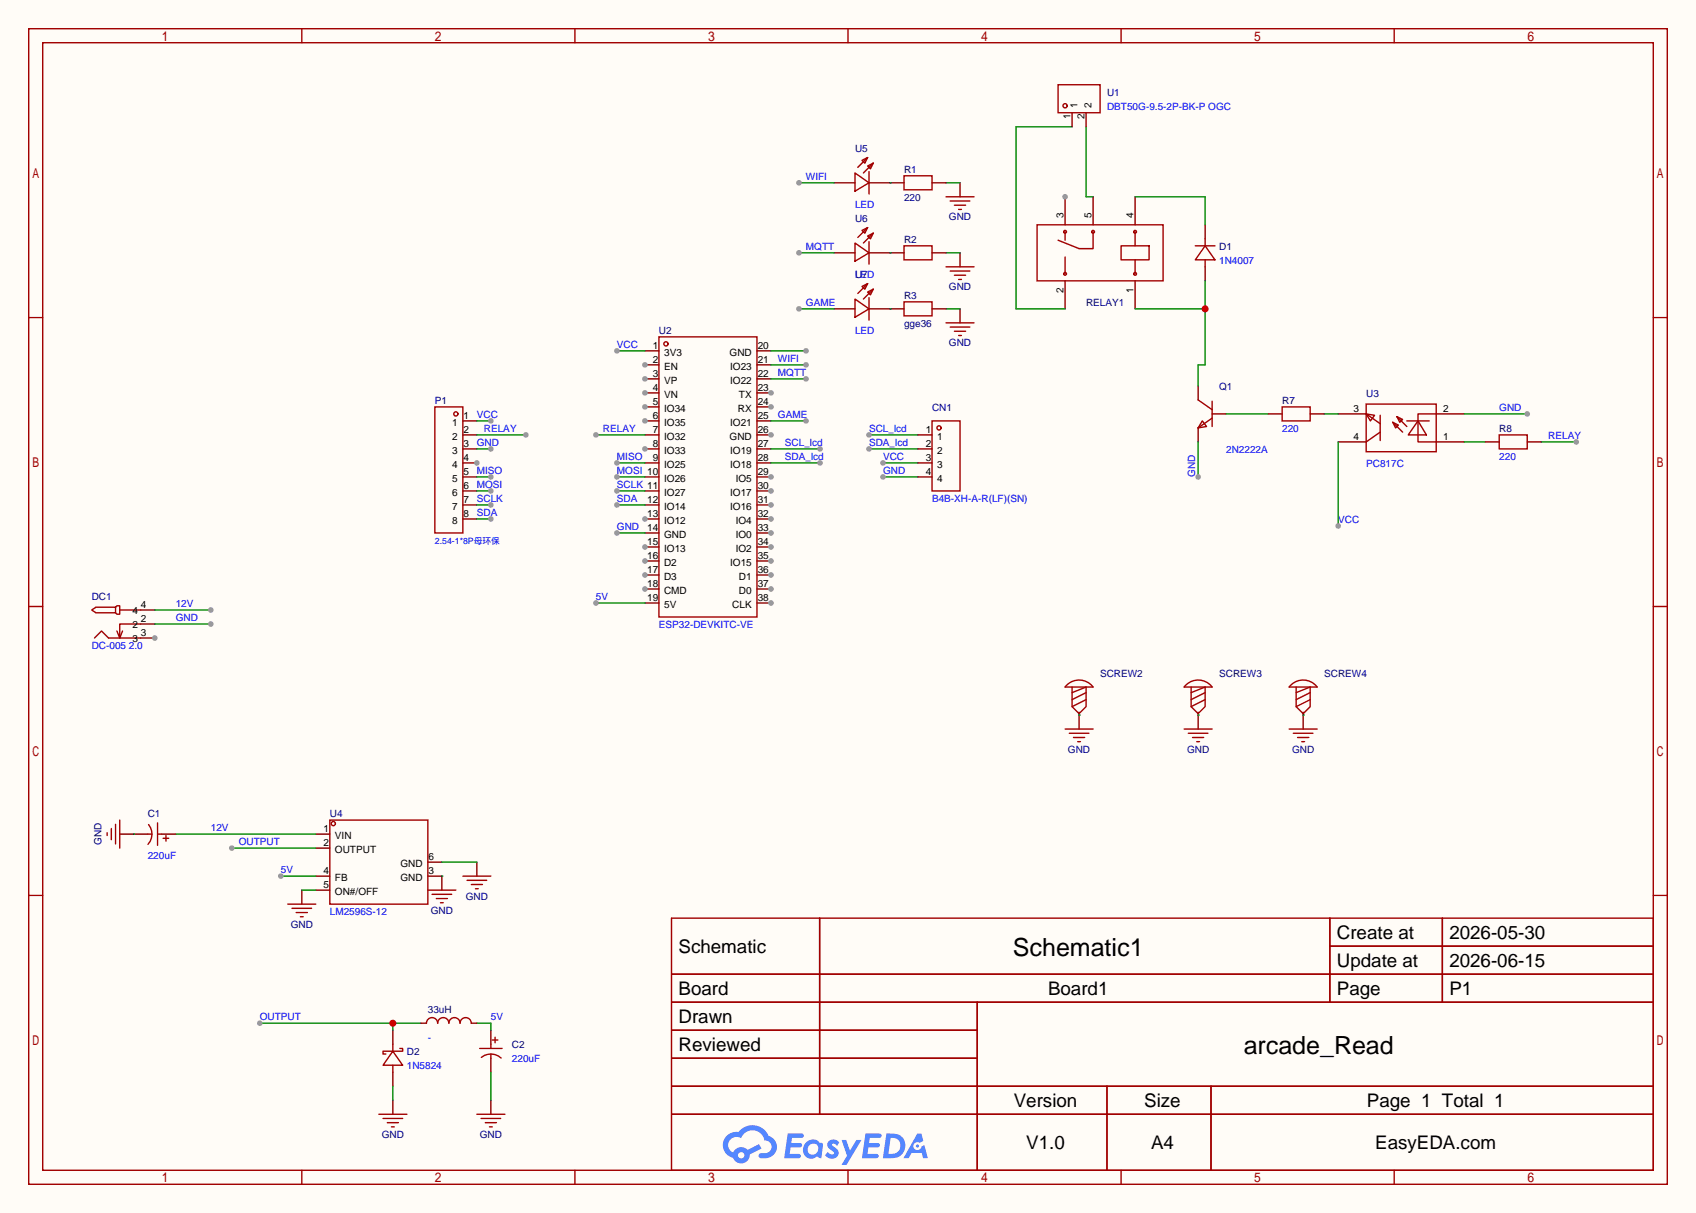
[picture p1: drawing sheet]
<svg xmlns="http://www.w3.org/2000/svg" width="308mm" height="220mm" viewBox="0 0 308 220" stroke-linecap="round" stroke-linejoin="round" font-family="sans-serif">
<path d="M0 0h307.6v220h-307.6z" fill="#fffcf7"/>
<g fill="none" stroke="#a10000" stroke-width=".25">
<path d="M5.2 5.2h297.2v209.6h-297.2zM7.7 7.7h292.1v204.5h-292.1zM54.7 5.2v2.5M104.3 5.2v2.5M153.8 5.2v2.5M203.3 5.2v2.5M252.9 5.2v2.5M5.2 57.6h2.5M299.8 57.6h2.6M5.2 110h2.5M299.8 110h2.6M5.2 162.4h2.5"/>
<path d="M121.8 166.5h178v45.7h-178zM121.8 176.7h178M148.7 166.5v35.6M241.2 166.5v15.2M241.2 171.6h58.6M261.6 166.5v15.2M299.8 162.4h2.6M121.8 181.7h178M121.8 186.8h55.4M121.8 197h178M121.8 191.9h55.4M177.2 181.7v30.5"/>
<path d="M200.8 197v15.2M219.6 197v15.2M54.7 212.2v2.6M104.3 212.2v2.6M121.8 202.1h178M153.8 212.2v2.6M203.3 212.2v2.6M252.9 212.2v2.6"/>
</g>
<g fill="#5487ff">
<path d="M150.4 206.9a1.3 1.3 0 0 1 1.8 .3l-.4 .6a.54 .54 0 0 0-.9-.2l.1 .2a1.58 1.58 0 0 1 1.1 1.5 1.43 1.43 0 0 1-2.5 .2l.5-.6a.64 .64 0 0 0 .5 .5 .64 .64 0 0 0 .7-.3l-.2-.3a1.6 1.6 0 0 1-1-1.5z"/>
<path d="M152.6 206.7h.9l.6 2 1.2-2h.9l-2.7 4.5h-.9l1-1.6z"/>
<path d="M142.9 205.5h1.6a1.31 1.31 0 0 1 1.2 .2 .4 .4 0 0 1-.3 .6h-1.8l-.1 1h1.6a.4 .4 0 0 1 .4 .4 .4 .4 0 0 1-.4 .4h-1.7l-.2 1.2 .8-.1a1.23 1.23 0 0 1 1.2 .2 .39 .39 0 0 1-.3 .6h-2.7z"/>
<path d="M157 205.5h1.6a1.32 1.32 0 0 1 1.2 .2 .39 .39 0 0 1-.3 .6h-1.8l-.1 1h1.6a.4 .4 0 0 1 .4 .4 .4 .4 0 0 1-.4 .4h-1.7l-.2 1.1h.8a1.23 1.23 0 0 1 1.2 .2 .39 .39 0 0 1-.3 .6h-2.7z"/>
<path d="M166.4 205.6h.7l.4 1.3-.7 .3a.75 .75 0 0 0-1.1 .3 .75 .75 0 0 0 .5 1.1 .75 .75 0 0 0 .9-.7l.5-.3 .7 2.4h-.9l-.2-.9h-1.9l-.5 .9h-.9z"/>
<path d="M160.8 205.6l-.7 4.4h1.5a2.27 2.27 0 0 0 2.6-2.3 2.27 2.27 0 0 0-2.7-2.1zM161.5 206.3a1.5 1.5 0 0 1 1.8 1.6 1.5 1.5 0 0 1-1.9 1.3h-.3z"/>
<path d="M146.2 207.2a1.62 1.62 0 0 0-.4 2.1 1.62 1.62 0 0 0 2 .6l.4-.2 .3 .2 .5 .1 .3-2.4-.2-.3-.5-.1a1.58 1.58 0 0 0-2.4 0zM146.8 207.7a.99 .99 0 0 1 1.6 .3 .99 .99 0 0 1-.9 1.4 .94 .94 0 0 1-1-.6 .94 .94 0 0 1 .3-1.1z"/>
<path d="M131.8 206a2.37 2.37 0 0 0 1.2 4 1.54 1.54 0 0 0 1.7 1 1.54 1.54 0 0 0 1.3-1.6l2.1-1.1-.5-.8-2 1a1.57 1.57 0 0 0-2.6 .5 1.5 1.5 0 0 1-.8-2.1 1.5 1.5 0 0 1 2.2-.5 2.23 2.23 0 0 1 2.3-1.4 2.23 2.23 0 0 1 2 1.8 1.16 1.16 0 0 1 1.2 1.1 1.16 1.16 0 0 1-1.1 1.2h-.6a.47 .47 0 0 0-.6 .4 .47 .47 0 0 0 .4 .5 2.23 2.23 0 0 0 2.3-.6 2.23 2.23 0 0 0 .4-2.3 2.16 2.16 0 0 0-1.3-1.1 3.2 3.2 0 0 0-5.5-.7l-1.1 .1zM133.8 209.5a.6 .6 0 0 1 1.2 0 .6 .6 0 0 1-1.2 0z"/>
<circle cx="166.4" cy="207.8" r=".28"/>
</g>
<g fill="none" stroke="#a10000" stroke-width=".25">
<path d="M119.5 61.1h17.8v50.8h-17.8z"/>
<circle cx="120.8" cy="62.4" r=".38"/>
</g>
<path d="M117 63.6h2.5M117 66.2h2.5" fill="none" stroke="#870000" stroke-width=".25"/>
<circle cx="117" cy="66.2" r=".51" fill="#999"/>
<path d="M117 68.7h2.5" fill="none" stroke="#870000" stroke-width=".25"/>
<circle cx="117" cy="68.7" r=".51" fill="#999"/>
<path d="M117 71.2h2.5" fill="none" stroke="#870000" stroke-width=".25"/>
<circle cx="117" cy="71.2" r=".51" fill="#999"/>
<path d="M117 73.8h2.5" fill="none" stroke="#870000" stroke-width=".25"/>
<circle cx="117" cy="73.8" r=".51" fill="#999"/>
<path d="M117 76.3h2.5" fill="none" stroke="#870000" stroke-width=".25"/>
<circle cx="117" cy="76.3" r=".51" fill="#999"/>
<path d="M117 78.9h2.5M117 81.4h2.5" fill="none" stroke="#870000" stroke-width=".25"/>
<circle cx="117" cy="81.4" r=".51" fill="#999"/>
<path d="M117 83.9h2.5M117 86.5h2.5M117 89h2.5M117 91.6h2.5M117 94.1h2.5" fill="none" stroke="#870000" stroke-width=".25"/>
<circle cx="117" cy="94.1" r=".51" fill="#999"/>
<path d="M117 96.6h2.5M117 99.2h2.5" fill="none" stroke="#870000" stroke-width=".25"/>
<circle cx="117" cy="99.2" r=".51" fill="#999"/>
<path d="M117 101.7h2.5" fill="none" stroke="#870000" stroke-width=".25"/>
<circle cx="117" cy="101.7" r=".51" fill="#999"/>
<path d="M117 104.3h2.5" fill="none" stroke="#870000" stroke-width=".25"/>
<circle cx="117" cy="104.3" r=".51" fill="#999"/>
<path d="M117 106.8h2.5" fill="none" stroke="#870000" stroke-width=".25"/>
<circle cx="117" cy="106.8" r=".51" fill="#999"/>
<path d="M137.3 63.6h2.5M137.3 66.2h2.5M137.3 68.7h2.5M137.3 71.2h2.5M117 109.3h2.5" fill="none" stroke="#870000" stroke-width=".25"/>
<circle cx="139.8" cy="71.2" r=".51" fill="#999"/>
<path d="M137.3 73.8h2.5" fill="none" stroke="#870000" stroke-width=".25"/>
<circle cx="139.8" cy="73.8" r=".51" fill="#999"/>
<path d="M137.3 76.3h2.5M137.3 78.9h2.5" fill="none" stroke="#870000" stroke-width=".25"/>
<circle cx="139.8" cy="78.9" r=".51" fill="#999"/>
<path d="M137.3 81.4h2.5M137.3 83.9h2.5M137.3 86.5h2.5" fill="none" stroke="#870000" stroke-width=".25"/>
<circle cx="139.8" cy="86.5" r=".51" fill="#999"/>
<path d="M137.3 89h2.5" fill="none" stroke="#870000" stroke-width=".25"/>
<circle cx="139.8" cy="89" r=".51" fill="#999"/>
<path d="M137.3 91.6h2.5" fill="none" stroke="#870000" stroke-width=".25"/>
<circle cx="139.8" cy="91.6" r=".51" fill="#999"/>
<path d="M137.3 94.1h2.5" fill="none" stroke="#870000" stroke-width=".25"/>
<circle cx="139.8" cy="94.1" r=".51" fill="#999"/>
<path d="M137.3 96.6h2.5" fill="none" stroke="#870000" stroke-width=".25"/>
<circle cx="139.8" cy="96.6" r=".51" fill="#999"/>
<path d="M137.3 99.2h2.5" fill="none" stroke="#870000" stroke-width=".25"/>
<circle cx="139.8" cy="99.2" r=".51" fill="#999"/>
<path d="M137.3 101.7h2.5" fill="none" stroke="#870000" stroke-width=".25"/>
<circle cx="139.8" cy="101.7" r=".51" fill="#999"/>
<path d="M137.3 104.3h2.5" fill="none" stroke="#870000" stroke-width=".25"/>
<circle cx="139.8" cy="104.3" r=".51" fill="#999"/>
<path d="M137.3 106.8h2.5" fill="none" stroke="#870000" stroke-width=".25"/>
<circle cx="139.8" cy="106.8" r=".51" fill="#999"/>
<path d="M137.3 109.3h2.5" fill="none" stroke="#870000" stroke-width=".25"/>
<circle cx="139.8" cy="109.3" r=".51" fill="#999"/>
<g fill="none" stroke="#a10000" stroke-width=".25">
<path d="M78.9 73.8h5v22.8h-5z"/>
<circle cx="82.7" cy="75.1" r=".38"/>
</g>
<path d="M83.9 76.3h2.6M83.9 78.9h2.6M83.9 81.4h2.6M83.9 83.9h2.6" fill="none" stroke="#870000" stroke-width=".25"/>
<circle cx="86.5" cy="83.9" r=".51" fill="#999"/>
<path d="M83.9 86.5h2.6M83.9 89h2.6M83.9 91.6h2.6M83.9 94.1h2.6" fill="none" stroke="#870000" stroke-width=".25"/>
<path d="M111.9 91.6h5.1" fill="none" stroke="#008700" stroke-width=".25"/>
<circle cx="111.9" cy="91.6" r=".51" fill="#999"/>
<path d="M111.9 89h5.1" fill="none" stroke="#008700" stroke-width=".25"/>
<circle cx="111.9" cy="89" r=".51" fill="#999"/>
<path d="M111.9 86.5h5.1" fill="none" stroke="#008700" stroke-width=".25"/>
<circle cx="111.9" cy="86.5" r=".51" fill="#999"/>
<path d="M111.9 83.9h5.1" fill="none" stroke="#008700" stroke-width=".25"/>
<circle cx="111.9" cy="83.9" r=".51" fill="#999"/>
<path d="M86.5 76.3h2.5" fill="none" stroke="#008700" stroke-width=".25"/>
<circle cx="89" cy="76.3" r=".51" fill="#999"/>
<path d="M86.5 81.4h2.5" fill="none" stroke="#008700" stroke-width=".25"/>
<circle cx="89" cy="81.4" r=".51" fill="#999"/>
<path d="M86.5 86.5h2.5" fill="none" stroke="#008700" stroke-width=".25"/>
<circle cx="89" cy="86.5" r=".51" fill="#999"/>
<path d="M86.5 89h2.5" fill="none" stroke="#008700" stroke-width=".25"/>
<circle cx="89" cy="89" r=".51" fill="#999"/>
<path d="M86.5 94.1h2.5" fill="none" stroke="#008700" stroke-width=".25"/>
<circle cx="89" cy="94.1" r=".51" fill="#999"/>
<path d="M86.5 91.6h2.5" fill="none" stroke="#008700" stroke-width=".25"/>
<circle cx="89" cy="91.6" r=".51" fill="#999"/>
<path d="M193.2 35.7v5.1M193.2 50.9v5.1M205.9 50.9v5.1M218.6 40.8v2.5M218.6 48.4v2.5" fill="none" stroke="#870000" stroke-width=".25"/>
<path d="M188.1 40.8h22.8v10.1h-22.8zM216.8 44.6h3.5M218.6 44.6l1.7 2.5h-3.5zM218.6 43.3v1.3M218.6 47.1v1.3" fill="none" stroke="#a10000" stroke-width=".25"/>
<circle cx="193.2" cy="35.7" r=".51" fill="#999"/>
<path d="M198.2 35.7v5.1M205.9 35.7v5.1M242.7 75.1h5.1M260.5 75.1h5.1M242.7 80.1h5.1M260.5 80.1h5.1" fill="none" stroke="#870000" stroke-width=".25"/>
<g fill="none" stroke="#a10000" stroke-width=".25">
<path d="M193.2 42v1.6M193.2 46.6v3.1M198.2 42v3.1h-2.5l-3.8-1.5M203.3 44.6h5.1v2.5h-5.1zM205.9 42v2.6M205.9 47.1v2.6M247.8 73.3h12.7v8.6h-12.7zM247.8 75.1l1.5 .2-.8 1zM247.8 75.1l2.5 1.7M250.3 75.3v4.6M250.3 78.4l-2.5 1.7M252.6 76.6l1 .5-.5 .5z"/>
<path d="M252.6 76.6l1.8 1.8M253.4 75.6l1 .5-.5 .5zM253.4 75.6l1.7 1.7M255.1 76.3h4.1M257.2 76.3l1.5 2.6h-3.3zM260.5 75.1h-3.3v5h3.3"/>
<circle cx="193.2" cy="42" r=".25"/>
<circle cx="193.2" cy="49.7" r=".25"/>
<circle cx="198.2" cy="42" r=".25"/>
<circle cx="205.9" cy="42" r=".25"/>
<circle cx="205.9" cy="49.7" r=".25"/>
</g>
<path d="M265.6 75.1h11.4" fill="none" stroke="#008700" stroke-width=".25"/>
<circle cx="277" cy="75.1" r=".51" fill="#999"/>
<path d="M279.5 80.1h6.4" fill="none" stroke="#008700" stroke-width=".25"/>
<circle cx="285.9" cy="80.1" r=".51" fill="#999"/>
<path d="M217.3 72.5l2.5 1.8M218.1 76.3l.7 1-1.5 .3zM219.8 72.8v4.5M219.8 75.8l-2.5 1.8" fill="none" stroke="#a10000" stroke-width=".25"/>
<path d="M217.3 70v2.5M217.3 77.6v2.5M219.8 75.1h2.6" fill="none" stroke="#870000" stroke-width=".25"/>
<path d="M242.7 80.1v15.3" fill="none" stroke="#008700" stroke-width=".25"/>
<circle cx="242.7" cy="95.4" r=".51" fill="#999"/>
<path d="M205.9 56h12.7M218.6 50.9v15.3h-1.3v3.8M222.4 75.1h7.6M240.2 75.1h2.5M265.6 80.1h3.8" fill="none" stroke="#008700" stroke-width=".25"/>
<circle cx="218.6" cy="56" r=".63" fill="#c00"/>
<path d="M217.3 80.1v6.4" fill="none" stroke="#008700" stroke-width=".25"/>
<circle cx="217.3" cy="86.5" r=".51" fill="#999"/>
<path d="M194.4 23h-10.1v33h8.9M197 23v12.7h1.2M205.9 35.7h12.7v5.1M111.9 63.6h5.1" fill="none" stroke="#008700" stroke-width=".25"/>
<path d="M232.5 73.8h5.1v2.5h-5.1zM271.9 78.9h5.1v2.5h-5.1z" fill="none" stroke="#a10000" stroke-width=".25"/>
<path d="M230 75.1h2.5M237.6 75.1h2.6M269.4 80.1h2.5M277 80.1h2.5" fill="none" stroke="#870000" stroke-width=".25"/>
<circle cx="111.9" cy="63.6" r=".51" fill="#999"/>
<path d="M86.5 78.9h8.9" fill="none" stroke="#008700" stroke-width=".25"/>
<circle cx="95.4" cy="78.9" r=".51" fill="#999"/>
<path d="M108.1 78.9h8.9" fill="none" stroke="#008700" stroke-width=".25"/>
<circle cx="108.1" cy="78.9" r=".51" fill="#999"/>
<path d="M139.8 83.9h8.9" fill="none" stroke="#008700" stroke-width=".25"/>
<circle cx="148.7" cy="83.9" r=".51" fill="#999"/>
<path d="M139.8 81.4h8.9" fill="none" stroke="#008700" stroke-width=".25"/>
<circle cx="148.7" cy="81.4" r=".51" fill="#999"/>
<path d="M139.8 63.6h6.4" fill="none" stroke="#008700" stroke-width=".25"/>
<circle cx="146.2" cy="63.6" r=".51" fill="#999"/>
<g fill="none" stroke="#a10000" stroke-width=".25">
<path d="M191.9 15.4h7.6v5h-7.6z"/>
<circle cx="193.2" cy="19.2" r=".38"/>
</g>
<path d="M194.4 20.4v2.6M197 20.4v2.6" fill="none" stroke="#870000" stroke-width=".25"/>
<path d="M157.6 78.9h8.9" fill="none" stroke="#008700" stroke-width=".25"/>
<circle cx="157.6" cy="78.9" r=".51" fill="#999"/>
<path d="M157.6 81.4h8.9" fill="none" stroke="#008700" stroke-width=".25"/>
<circle cx="157.6" cy="81.4" r=".51" fill="#999"/>
<path d="M160.1 83.9h6.4" fill="none" stroke="#008700" stroke-width=".25"/>
<circle cx="160.1" cy="83.9" r=".51" fill="#999"/>
<path d="M160.1 86.5h6.4" fill="none" stroke="#008700" stroke-width=".25"/>
<circle cx="160.1" cy="86.5" r=".51" fill="#999"/>
<path d="M108.1 109.3h8.9" fill="none" stroke="#008700" stroke-width=".25"/>
<circle cx="108.1" cy="109.3" r=".51" fill="#999"/>
<path d="M16.6 110.6l.8-.5h3.6v1h-3.6zM17.1 115.7l1.3-1.3 1.3 1.3h5.8M21 110.1l.2-.2h.5v1.5h-.5l-.2-.3M21.7 110.6h3.8" fill="none" stroke="#a10000" stroke-width=".25"/>
<path d="M25.5 115.7h2.6" fill="none" stroke="#870000" stroke-width=".25"/>
<circle cx="28.1" cy="115.7" r=".51" fill="#999"/>
<g fill="none" stroke="#870000" stroke-width=".25">
<path d="M174.1 33.1v2.6M174.1 45.8v2.6M174.1 56v2.5M25.5 110.6h2.6M25.5 113.2h2.6M195.7 129.7v2.5M217.3 129.7v2.5M236.3 129.7v2.5M21.7 151.3h2.6M57.3 158.9h2.5M57.3 153.8h2.5M57.3 151.3h2.5"/>
<path d="M77.6 156.3h2.5M77.6 158.9h2.5v2.5M86.5 156.3v2.6M54.7 161.4v2.6M57.3 161.4h2.5M71.2 199.5v2.6M89 199.5v2.6"/>
</g>
<g fill="none" stroke="#a10000" stroke-width=".25">
<path d="M171.6 35.7h5.1M172.3 36.4h3.6M173.1 37.2h2M173.9 38h.5M171.6 58.5h5.1M171.6 48.4h5.1M172.3 59.3h3.6M172.3 49.1h3.6M173.1 49.9h2M173.9 50.7h.5M173.1 60.1h2M173.9 60.8h.5"/>
<path d="M22.2 114.4l-.5 1.3M25.5 113.2h-3.8v2.5l-.5-1.3M193.2 132.2h5M193.9 133h3.6M194.7 133.7h2M195.5 134.5h.5M214.8 132.2h5M215.5 133h3.6M216.3 133.7h2M217 134.5h.6M233.8 132.2h5.1M234.6 133h3.5"/>
<path d="M235.3 133.7h2.1M236.1 134.5h.5M19.4 151v.5M20.2 150.2v2.1M21 149.5v3.5M21.7 148.7v5.1M59.8 148.7h17.8v15.3h-17.8zM83.9 158.9h5.1M84.7 159.6h3.6M52.2 164h5.1M53 164.7h3.5M53.7 165.5h2.1"/>
<path d="M54.5 166.2h.5M77.6 161.4h5.1M78.4 162.2h3.5M79.1 162.9h2.1M79.9 163.7h.5M85.5 160.4h2M86.2 161.2h.5M68.7 202.1h5.1M69.5 202.8h3.5M70.2 203.6h2.1M71 204.3h.5M86.5 202.1h5.1"/>
<path d="M87.2 202.8h3.6M88 203.6h2M88.8 204.3h.5"/>
<circle cx="60.5" cy="149.4" r=".38"/>
</g>
<path d="M28.1 110.6h10.1M80.1 158.9h.1M80.1 156.3h6.4M54.7 161.4h2.6" fill="none" stroke="#008700" stroke-width=".25"/>
<circle cx="38.2" cy="110.6" r=".51" fill="#999"/>
<path d="M28.1 113.2h10.1" fill="none" stroke="#008700" stroke-width=".25"/>
<circle cx="38.2" cy="113.2" r=".51" fill="#999"/>
<path d="M24.3 151.3h.1M31.9 151.3h25.4M42 153.8h15.3" fill="none" stroke="#008700" stroke-width=".25"/>
<g fill="none" stroke="#a10000" stroke-width=".25">
<path d="M26.8 151.3h.8M26.9 149.5a2.74 2.74 0 0 1-.1 3.6M28.6 149.2v4.1M28.6 151.3h.7M29.6 152h1M30.1 151.5v1M71.2 190.6l1.8 2.6h-3.5zM71.2 189.4v1.2M71.2 193.2v1.2M72.5 190.1h.5v.5h-3.5v.5h.5M87 190.1h4.1M87.3 191.7a2.74 2.74 0 0 1 3.6 .2"/>
<path d="M89 189.4v.7M89 191.1v.8M89.3 188.6h1M89.8 188.1v1"/>
</g>
<path d="M24.3 151.3h2.5M29.3 151.3h2.6M71.2 186.8v2.6M71.2 194.4v2.6M89 186.8v2.6M89 191.9v2.5" fill="none" stroke="#870000" stroke-width=".25"/>
<circle cx="42" cy="153.8" r=".51" fill="#999"/>
<path d="M47.1 185.5h29.2M71.2 185.5v1.3" fill="none" stroke="#008700" stroke-width=".25"/>
<circle cx="71.2" cy="185.5" r=".63" fill="#c00"/>
<circle cx="47.1" cy="185.5" r=".51" fill="#999"/>
<path d="M50.9 158.9h6.4M71.2 197v2.5M86.5 185.5h2.5v1.3M89 194.4v5.1" fill="none" stroke="#008700" stroke-width=".25"/>
<circle cx="50.9" cy="158.9" r=".51" fill="#999"/>
<path d="M111.9 96.6h5.1" fill="none" stroke="#008700" stroke-width=".25"/>
<circle cx="111.9" cy="96.6" r=".51" fill="#999"/>
<g fill="none" stroke="#870000" stroke-width=".25">
<path d="M151.3 33.1h3.8M157.6 33.1h3.8M151.3 45.8h3.8M151.3 56h3.8M157.6 45.8h3.8M157.6 56h3.8M166.5 78.9h2.5M166.5 81.4h2.5M166.5 83.9h2.5M166.5 86.5h2.5M195.7 129.2v.5M217.3 129.2v.5"/>
<path d="M236.3 129.2v.5M76.3 185.5h1M85.5 185.5h1"/>
</g>
<g fill="none" stroke="#a10000" stroke-width=".25">
<path d="M155.1 31.4l2.5 1.7-2.5 1.6zM156.3 29.1l1.1-.5-.6 1zM157.4 30.1l1-.5-.5 1zM157.4 28.6l-1.8 1.8M157.6 31.1v4.1M158.4 29.6l-1.8 1.8M155.1 44.1l2.5 1.7-2.5 1.6zM155.1 54.2l2.5 1.8-2.5 1.5zM156.3 41.8l1.1-.5-.6 1zM156.3 51.9l1.1-.5-.6 1.1zM157.4 42.8l1-.5-.5 1zM157.4 53l1-.5-.5 1z"/>
<path d="M157.4 41.3l-1.8 1.8M157.4 51.4l-1.8 1.8M157.6 43.8v4.1M157.6 54v4M158.4 42.3l-1.8 1.8M158.4 52.5l-1.8 1.7M169 76.3h5.1v12.7h-5.1zM193.6 124.1a3.2 3.2 0 0 1 4.6 .5h-5zM194.4 124.6v3.5l1.3 1.3 1.3-1.3v-3.5l-2.6 1M197 125.6l-2.6 1.3M197 126.9l-2.6 1.2M215.2 124.1a3.2 3.2 0 0 1 4.6 .5h-5z"/>
<path d="M216 124.6v3.5l1.3 1.3 1.3-1.3v-3.5l-2.6 1M218.6 125.6l-2.6 1.3M218.6 126.9l-2.6 1.2M234.2 124.1a3.2 3.2 0 0 1 4.7 .5h-5.1zM235.1 124.6v3.5l1.2 1.3 1.3-1.3v-3.5l-2.5 1M237.6 125.6l-2.5 1.3M237.6 126.9l-2.5 1.2M77.3 185.5a1.02 1.02 0 0 1 1.1-1 1.02 1.02 0 0 1 1 1.1 1.02 1.02 0 0 1 1-1.1 1.02 1.02 0 0 1 1 1.1 1.02 1.02 0 0 1 1-1.1 1.02 1.02 0 0 1 1 1.1 1.02 1.02 0 0 1 1.1-1.1 1.02 1.02 0 0 1 1 1.1"/>
<circle cx="170.3" cy="77.6" r=".38"/>
</g>
<path d="M144.9 33.1h6.4M171.6 33.1h2.5M171.6 56h2.5M171.6 45.8h2.5M195.7 129.7h.1M217.3 129.7h.1M236.3 129.7h.1" fill="none" stroke="#008700" stroke-width=".25"/>
<circle cx="144.9" cy="33.1" r=".51" fill="#999"/>
<path d="M139.8 66.2h6.4" fill="none" stroke="#008700" stroke-width=".25"/>
<circle cx="146.2" cy="66.2" r=".51" fill="#999"/>
<path d="M144.9 45.8h6.4" fill="none" stroke="#008700" stroke-width=".25"/>
<circle cx="144.9" cy="45.8" r=".51" fill="#999"/>
<path d="M139.8 68.7h6.4" fill="none" stroke="#008700" stroke-width=".25"/>
<circle cx="146.2" cy="68.7" r=".51" fill="#999"/>
<path d="M144.9 56h6.4" fill="none" stroke="#008700" stroke-width=".25"/>
<circle cx="144.9" cy="56" r=".51" fill="#999"/>
<path d="M139.8 76.3h6.4" fill="none" stroke="#008700" stroke-width=".25"/>
<circle cx="146.2" cy="76.3" r=".51" fill="#999"/>
<path d="M164 31.9h5v2.5h-5zM164 54.7h5v2.6h-5zM164 44.6h5v2.5h-5z" fill="none" stroke="#a10000" stroke-width=".25"/>
<path d="M161.4 33.1h2.6M169 33.1h2.6M161.4 56h2.6M161.4 45.8h2.6M169 56h2.6M169 45.8h2.6" fill="none" stroke="#870000" stroke-width=".25"/>
<path d="M161.4 33.1h.1M161.4 45.8h.1M161.4 56h.1" fill="none" stroke="#008700" stroke-width=".25"/>
<g font-size="4.5">
<text x="183.7" y="173.3">Schematic1</text>
<text x="225.6" y="191.1">arcade_Read</text>
</g>
<g font-size="3.4">
<text x="123.1" y="172.7">Schematic</text>
<text x="242.5" y="170.2">Create at</text>
<text x="262.9" y="170.2">2026-05-30</text>
<text x="242.5" y="175.3">Update at</text>
<text x="262.9" y="175.3">2026-06-15</text>
<text x="123.1" y="180.4">Board</text>
<text x="123.1" y="185.4">Drawn</text>
<text x="190.1" y="180.4">Board1</text>
<text x="242.5" y="180.4">Page</text>
<text x="262.9" y="180.4">P1</text>
<text x="123.1" y="190.5">Reviewed</text>
<text x="183.9" y="200.7">Version</text>
<text x="207.5" y="200.7">Size</text>
<text x="247.9" y="200.7">Page 1 Total 1</text>
<text x="186.1" y="208.3">V1.0</text>
<text x="208.8" y="208.3">A4</text>
<text x="249.4" y="208.3">EasyEDA.com</text>
</g>
<g font-size="1.8" fill="#000080">
<text x="200.8" y="17.4">U1</text>
<text x="155.1" y="27.5">U5</text>
<text x="164" y="31.3">R1</text>
<text x="155.1" y="40.2">U6</text>
<text x="164" y="36.4">220</text>
<text x="172.1" y="40">GND</text>
<text x="164" y="44">R2</text>
<text x="221.1" y="45.3">D1</text>
<text x="155.1" y="50.4">U7</text>
<text x="172.1" y="52.7">GND</text>
<text x="164" y="54.2">R3</text>
<text x="164" y="59.3">gge36</text>
<text x="197" y="55.5">RELAY1</text>
<text x="119.5" y="60.5">U2</text>
<text x="172.1" y="62.8">GND</text>
<text x="221.1" y="70.7">Q1</text>
<text x="247.8" y="72">U3</text>
<text x="78.9" y="73.2">P1</text>
<text x="169" y="74.5">CN1</text>
<text x="232.5" y="73.2">R7</text>
<text x="271.9" y="78.3">R8</text>
<text x="16.6" y="108.8">DC1</text>
<text x="199.5" y="122.8">SCREW2</text>
<text x="221.1" y="122.8">SCREW3</text>
<text x="240.2" y="122.8">SCREW4</text>
<text x="193.7" y="136.5">GND</text>
<text x="215.3" y="136.5">GND</text>
<text x="234.3" y="136.5">GND</text>
<text x="26.8" y="148.2">C1</text>
<text x="59.8" y="148.2">U4</text>
<text x="18.4" y="153.3" transform="rotate(-90 18.4 153.3)">GND</text>
<text x="78.1" y="165.7">GND</text>
<text x="84.5" y="163.2">GND</text>
<text x="52.7" y="168.2">GND</text>
<text x="77.6" y="183.7">33uH</text>
<text x="73.8" y="191.4">D2</text>
<text x="92.8" y="190.1">C2</text>
<text x="69.2" y="206.3">GND</text>
<text x="87" y="206.3">GND</text>
</g>
<g font-size="1.8">
<text x="194.1" y="21.6" transform="rotate(-90 194.1 21.6)">1</text>
<text x="195.4" y="19.5" transform="rotate(-90 195.4 19.5)">1</text>
<text x="196.7" y="21.6" transform="rotate(-90 196.7 21.6)">2</text>
<text x="197.9" y="19.5" transform="rotate(-90 197.9 19.5)">2</text>
<text x="192.9" y="39.5" transform="rotate(-90 192.9 39.5)">3</text>
<text x="197.9" y="39.5" transform="rotate(-90 197.9 39.5)">5</text>
<text x="205.6" y="39.5" transform="rotate(-90 205.6 39.5)">4</text>
<text x="192.9" y="53.2" transform="rotate(-90 192.9 53.2)">2</text>
<text x="205.6" y="53.2" transform="rotate(-90 205.6 53.2)">1</text>
<text x="118.4" y="63.3">1</text>
<text x="118.4" y="65.9">2</text>
<text x="120.4" y="64.6">3V3</text>
<text x="132.3" y="64.6">GND</text>
<text x="137.4" y="63.3">20</text>
<text x="137.4" y="65.9">21</text>
<text x="118.4" y="68.4">3</text>
<text x="118.4" y="70.9">4</text>
<text x="120.4" y="67.1">EN</text>
<text x="120.4" y="69.7">VP</text>
<text x="132.4" y="67.1">IO23</text>
<text x="132.4" y="69.7">IO22</text>
<text x="137.4" y="68.4">22</text>
<text x="137.4" y="70.9">23</text>
<text x="82" y="77.3">1</text>
<text x="84.1" y="76">1</text>
<text x="118.4" y="73.5">5</text>
<text x="118.4" y="76">6</text>
<text x="120.4" y="72.2">VN</text>
<text x="120.4" y="74.7">IO34</text>
<text x="120.4" y="77.3">IO35</text>
<text x="132.4" y="77.3">IO21</text>
<text x="133.8" y="74.7">RX</text>
<text x="134" y="72.2">TX</text>
<text x="137.4" y="73.5">24</text>
<text x="137.4" y="76">25</text>
<text x="245.5" y="74.6">3</text>
<text x="261.7" y="74.6">2</text>
<text x="82" y="79.8">2</text>
<text x="82" y="82.4">3</text>
<text x="84.1" y="78.6">2</text>
<text x="84.1" y="81.1">3</text>
<text x="84.1" y="83.6">4</text>
<text x="118.4" y="78.6">7</text>
<text x="118.4" y="81.1">8</text>
<text x="118.4" y="83.6">9</text>
<text x="120.4" y="79.8">IO32</text>
<text x="120.4" y="82.4">IO33</text>
<text x="132.3" y="79.8">GND</text>
<text x="132.4" y="82.4">IO19</text>
<text x="137.4" y="78.6">26</text>
<text x="137.4" y="81.1">27</text>
<text x="137.4" y="83.6">28</text>
<text x="167.9" y="78.6">1</text>
<text x="167.9" y="81.1">2</text>
<text x="167.9" y="83.6">3</text>
<text x="170" y="79.8">1</text>
<text x="170" y="82.4">2</text>
<text x="245.5" y="79.7">4</text>
<text x="261.7" y="79.7">1</text>
<text x="82" y="84.9">4</text>
<text x="82" y="87.4">5</text>
<text x="82" y="90">6</text>
<text x="84.1" y="86.2">5</text>
<text x="84.1" y="88.7">6</text>
<text x="120.4" y="84.9">IO25</text>
<text x="120.4" y="87.4">IO26</text>
<text x="120.4" y="90">IO27</text>
<text x="132.4" y="84.9">IO18</text>
<text x="132.4" y="90">IO17</text>
<text x="133.4" y="87.4">IO5</text>
<text x="137.4" y="86.2">29</text>
<text x="137.4" y="88.7">30</text>
<text x="167.9" y="86.2">4</text>
<text x="170" y="84.9">3</text>
<text x="170" y="87.4">4</text>
<text x="82" y="92.5">7</text>
<text x="82" y="95.1">8</text>
<text x="84.1" y="91.3">7</text>
<text x="84.1" y="93.8">8</text>
<text x="117.4" y="91.3">12</text>
<text x="117.4" y="93.8">13</text>
<text x="120.4" y="92.5">IO14</text>
<text x="120.4" y="95.1">IO12</text>
<text x="132.4" y="92.5">IO16</text>
<text x="133.4" y="95.1">IO4</text>
<text x="137.4" y="91.3">31</text>
<text x="137.4" y="93.8">32</text>
<text x="117.4" y="96.3">14</text>
<text x="117.4" y="98.9">15</text>
<text x="117.4" y="101.4">16</text>
<text x="120.4" y="97.6">GND</text>
<text x="120.4" y="100.1">IO13</text>
<text x="133.4" y="97.6">IO0</text>
<text x="133.4" y="100.1">IO2</text>
<text x="137.4" y="96.3">33</text>
<text x="137.4" y="98.9">34</text>
<text x="137.4" y="101.4">35</text>
<text x="117.4" y="104">17</text>
<text x="117.4" y="106.5">18</text>
<text x="120.4" y="102.7">D2</text>
<text x="120.4" y="105.2">D3</text>
<text x="120.4" y="107.8">CMD</text>
<text x="132.4" y="102.7">IO15</text>
<text x="134" y="105.2">D1</text>
<text x="134" y="107.8">D0</text>
<text x="137.4" y="104">36</text>
<text x="137.4" y="106.5">37</text>
<text x="24" y="111.3">4</text>
<text x="24" y="113.9">2</text>
<text x="25.5" y="110.3">4</text>
<text x="25.5" y="112.8">2</text>
<text x="117.4" y="109">19</text>
<text x="120.4" y="110.3">5V</text>
<text x="132.8" y="110.3">CLK</text>
<text x="137.4" y="109">38</text>
<text x="24" y="116.4">3</text>
<text x="25.5" y="115.4">3</text>
<text x="58.7" y="153.5">2</text>
<text x="58.7" y="150.9">1</text>
<text x="60.8" y="154.8">OUTPUT</text>
<text x="60.8" y="152.2">VIN</text>
<text x="58.7" y="161.1">5</text>
<text x="58.7" y="158.6">4</text>
<text x="60.8" y="159.8">FB</text>
<text x="72.6" y="157.3">GND</text>
<text x="72.6" y="159.8">GND</text>
<text x="77.7" y="156">6</text>
<text x="77.7" y="158.6">3</text>
<text x="60.8" y="162.4">ON#/OFF</text>
</g>
<g font-size="1.8" fill="#00f">
<text x="200.8" y="19.9">DBT50G-9.5-2P-BK-P OGC</text>
<text x="146.2" y="32.6">WIFI</text>
<text x="155.1" y="37.7">LED</text>
<text x="146.2" y="45.3">MQTT</text>
<text x="221.1" y="47.8">1N4007</text>
<text x="155.1" y="50.4">LED</text>
<text x="146.2" y="55.5">GAME</text>
<text x="111.9" y="63.1">VCC</text>
<text x="141.1" y="65.6">WIFI</text>
<text x="155.1" y="60.5">LED</text>
<text x="141.1" y="68.2">MQTT</text>
<text x="86.5" y="75.8">VCC</text>
<text x="141.1" y="75.8">GAME</text>
<text x="271.9" y="74.5">GND</text>
<text x="86.5" y="80.9">GND</text>
<text x="87.8" y="78.3">RELAY</text>
<text x="109.3" y="78.3">RELAY</text>
<text x="111.9" y="83.4">MISO</text>
<text x="142.4" y="83.4">SDA_lcd</text>
<text x="142.4" y="80.9">SCL_lcd</text>
<text x="157.6" y="78.3">SCL_lcd</text>
<text x="157.6" y="80.9">SDA_lcd</text>
<text x="160.1" y="83.4">VCC</text>
<text x="222.4" y="82.1">2N2222A</text>
<text x="232.5" y="78.3">220</text>
<text x="271.9" y="83.4">220</text>
<text x="280.8" y="79.6">RELAY</text>
<text x="86.5" y="85.9">MISO</text>
<text x="86.5" y="88.5">MOSI</text>
<text x="111.9" y="88.5">SCLK 11</text>
<text x="111.9" y="85.9">MOSI 10</text>
<text x="160.1" y="85.9">GND</text>
<text x="216.8" y="86.5" transform="rotate(-90 216.8 86.5)">GND</text>
<text x="247.8" y="84.7">PC817C</text>
<text x="86.5" y="93.6">SDA</text>
<text x="86.5" y="91">SCLK</text>
<text x="111.9" y="91">SDA</text>
<text x="169" y="91">B4B-XH-A-R(LF)(SN)</text>
<text x="242.7" y="94.8">VCC</text>
<text x="111.9" y="96.1">GND</text>
<text x="31.9" y="110.1">12V</text>
<text x="31.9" y="112.6">GND</text>
<text x="108.1" y="108.8">5V</text>
<text x="119.5" y="113.9">ESP32-DEVKITC-VE</text>
<text x="16.6" y="117.7">DC-005 2.0</text>
<text x="26.8" y="155.8">220uF</text>
<text x="38.2" y="150.7">12V</text>
<text x="43.3" y="153.3">OUTPUT</text>
<text x="50.9" y="158.3">5V</text>
<text x="59.8" y="166">LM2596S-12</text>
<text x="47.1" y="185">OUTPUT</text>
<text x="89" y="185">5V</text>
<text x="77.6" y="188.8">-</text>
<text x="73.8" y="193.9">1N5824</text>
<text x="92.8" y="192.6">220uF</text>
</g>
<text font-size="1.6" fill="#00f" x="78.9" y="98.7">2.54-1*8P母环保</text>
</svg>
